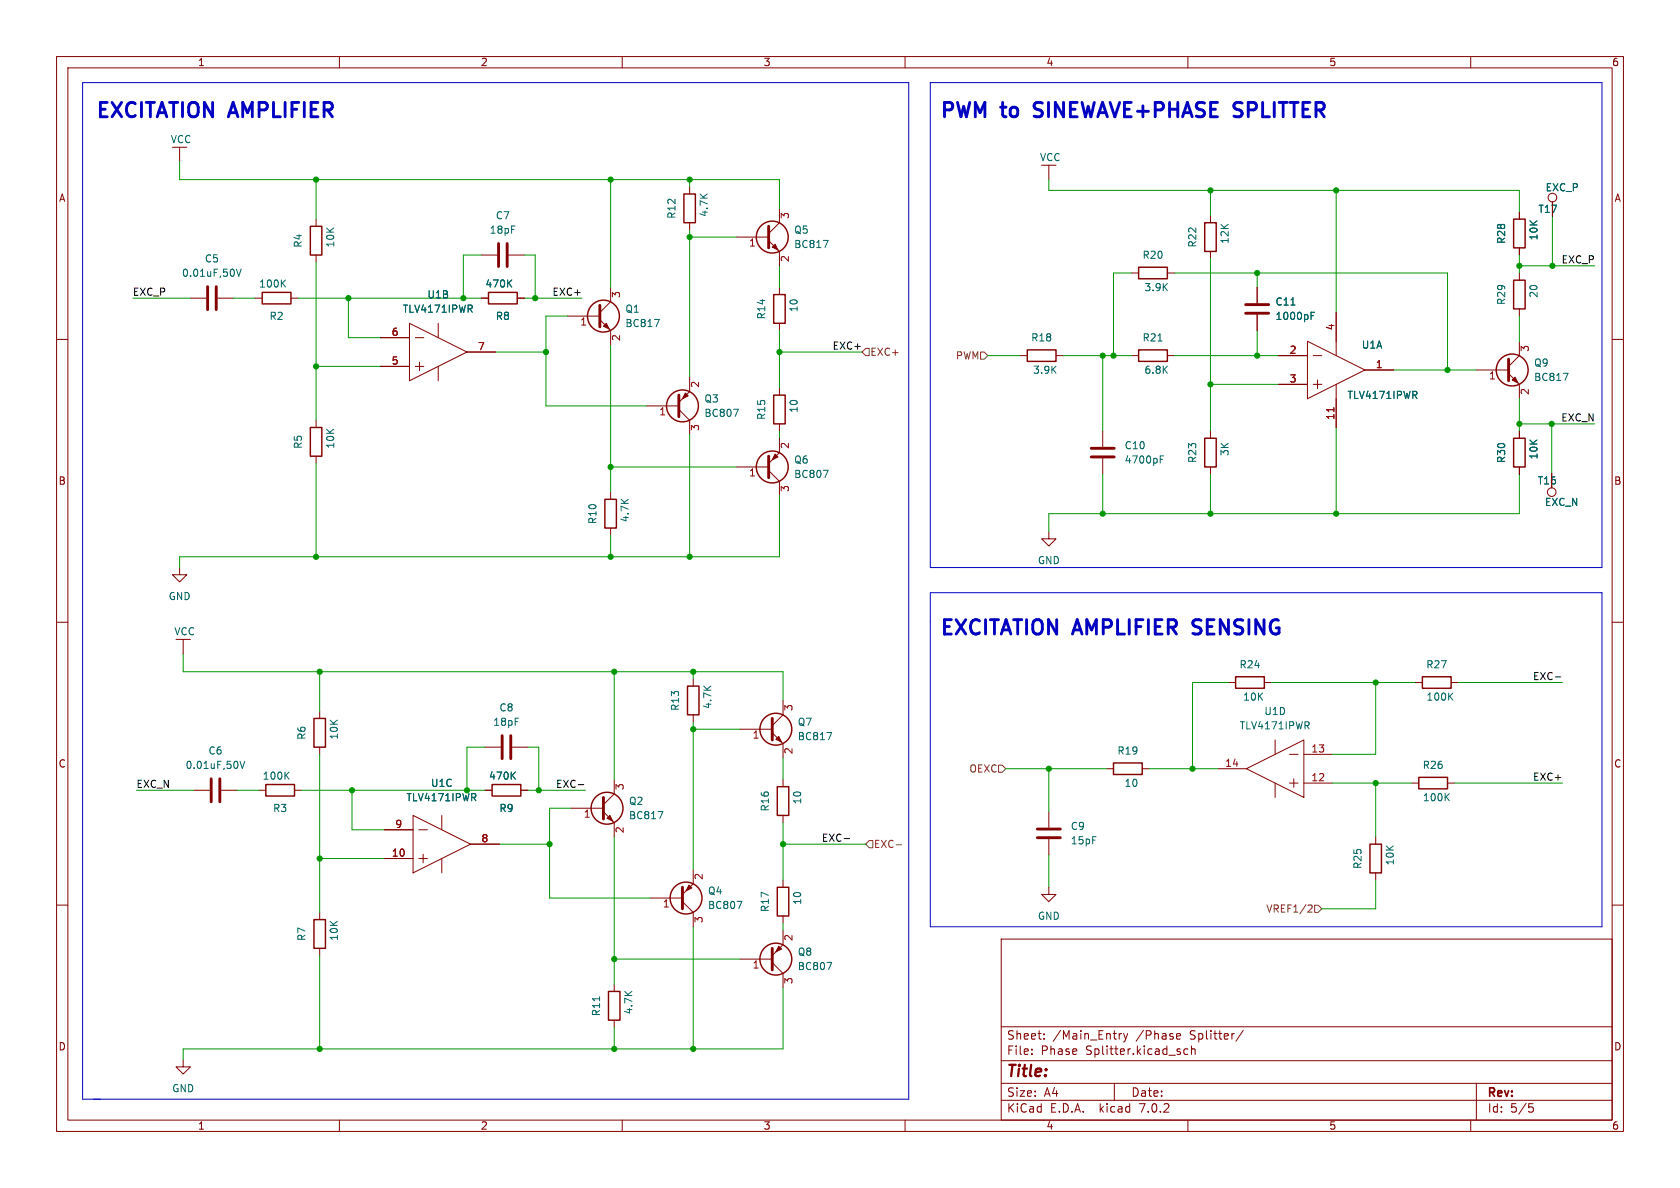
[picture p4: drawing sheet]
<svg xmlns="http://www.w3.org/2000/svg" width="297mm" height="210mm" viewBox="0 0 297 210" stroke-linecap="round" stroke-linejoin="round" font-family="sans-serif">
<g fill="none" stroke="#840000" stroke-width=".18">
<path d="M10 10h277v190h-277zM12 12h273v186h-273zM60 10v2M110 10v2M160 10v2M210 10v2M260 10v2M31.7 26v2.6M55.9 38.7v1.3M121.9 33v1.3M121.9 39.4v1.2M137.8 36.8v2.6l-1.9 1.9"/>
<path d="M185.4 29.2v2.6M214 38.1v1.3M268.6 37.5v1.2M274.4 35.7v2.5M10 60h2M33.7 52.7h2.7M38.5 52.7h2.8M45.1 52.7h1.3M51.4 52.7h1.3M55.9 45.1v1.3M67.3 59.7h5.1M72.4 57.2l10.1 5-10.1 5.1z"/>
<path d="M73.4 59.7h1.5M77.5 57.2v2.5M85.1 52.7h1.3M85.1 45.1h2.8M89.9 45.1h2.8M91.4 52.7h1.3M100.3 55.9h5.7M106 56.5l1.9 1.9v2.6M107.9 50.8v2.5l-1.9 1.9M130.2 41.9h5.7M135.9 42.5l1.9 2v2.5M137.8 50.8v1.3"/>
<path d="M137.8 57.2v1.2M200 48.3h1.3M206.4 48.3h1.2M214 44.5v1.2M222.2 50.8v2.8M222.2 55.6v2.8M236.2 55.2v7.7M268.6 43.8v1.3M268.6 48.3v1.2M268.6 54.6v1.3M285 60h2M55.9 74.3v1.3"/>
<path d="M67.3 64.8h5.1M73.4 64.8h1.5M74.2 64v1.5M77.5 64.8v2.5M82.5 62.2h5.1M114.3 71.8h5.7M120 72.4l1.9 1.9v2.5M121.9 66.7v2.5l-1.9 1.9M137.8 77.5v2.5l-1.9 1.9M137.8 68.6v1.3M137.8 74.9v1.3M180.3 62.9h1.3"/>
<path d="M186.7 62.9h1.3M194.9 76.2v2.8M200 62.9h1.3M206.4 62.9h1.2M214 76.2v1.3M226.1 62.9h5M226.1 67.9h5M231.1 60.3l10.2 5.1-10.2 5.1zM232.2 62.9h1.5M232.2 67.9h1.5M232.9 67.2v1.5M236.2 67.9v7.7"/>
<path d="M241.3 65.4h5.1M261 65.4h5.7M266.7 66l1.9 1.9v2.6M268.6 60.3v2.6l-1.9 1.9M268.6 76.2v1.3M55.9 80.6v1.3M107.9 87v1.3M107.9 93.3v1.3M130.2 82.6h5.7M135.9 83.2l1.9 1.9v2.5M185.4 94v1.3h1.3l-1.3 1.2-1.3-1.2h1.3M194.9 81v2.8"/>
<path d="M214 82.6v1.2M268.6 82.6v1.2M274.3 83.7v2.5M10 110h2M31.7 100.3v1.3h1.3l-1.3 1.3-1.2-1.3h1.2M32.4 113v2.6M285 110h2M34.3 139.7h2.8M39.1 139.7h2.8M45.7 139.7h1.3M52.1 139.7h1.2M56.5 125.7v1.3"/>
<path d="M56.5 132.1v1.3M85.7 139.7h1.3M85.7 132.1h2.8M90.6 132.1h2.7M92.1 139.7h1.2M108.6 137.8v2.5l-1.9 1.9M122.6 120v1.3M122.6 126.4v1.2M130.8 128.9h5.7M136.5 129.5l1.9 1.9v2.6M138.4 123.8v2.6l-1.9 1.9M138.4 137.8v1.3"/>
<path d="M195.6 135.9h1.2M201.9 135.9h1.3M215.3 135.9h5M217.2 120.7h1.2M220.3 135.9l10.2-5.1v10.2zM223.5 120.7h1.3M225.4 130.8v2.6M225.4 138.4v2.6M228 138.4h1.5M228 133.4h1.5M228.7 137.7v1.5M230.5 138.4h5.1"/>
<path d="M230.5 133.4h5.1M249.6 138.4h1.2M250.2 120.7h1.3M255.9 138.4h1.3M256.5 120.7h1.3M10 160h2M67.9 151.8h5.1M67.9 146.7h5.1M73 144.1l10.2 5.1-10.2 5.1zM74 151.8h1.6M74 146.7h1.6M74.8 151v1.5"/>
<path d="M78.1 144.1v2.6M78.1 151.8v2.5M83.2 149.2h5.1M101 142.9h5.7M106.7 143.5l1.9 1.9v2.6M114.9 158.8h5.7M120.6 159.4l2 1.9v2.5M122.6 153.7v2.5l-2 1.9M138.4 144.1v1.3M138.4 155.6v1.2M185.4 156.8v1.3h1.3l-1.3 1.3-1.3-1.3h1.3M185.4 143.5v2.8"/>
<path d="M185.4 148.3v2.8M243.2 148v1.2M243.2 154.3v1.3M285 160h2M56.5 161.3v1.3M56.5 167.6v1.3M108.6 174v1.3M130.8 169.5h5.7M136.5 170.2l1.9 1.9v2.5M138.4 164.5v2.5l-1.9 1.9M138.4 161.9v1.3M177 166h108v32h-108z"/>
<path d="M32.4 187.3v1.3h1.3l-1.3 1.3-1.3-1.3h1.3M60 198v2M108.6 180.3v1.3M110 198v2M160 198v2M177 194.5h108M177 191.5h108M177 187.5h108M177 181.5h108M182.4 186.3v.1M182.4 185.5v.1M184.6 183.6v.1"/>
<path d="M184.6 182.8v.1M197 191.5v3M198.3 182.7l-.3 .1M198.6 182.7l.4 1M199 183.7l-.1 .4-.3 .1M199.4 182.7l-.4 1M208 182.9l.2-.2h.3l.2 .2v.2l-.7 .1M208 183.5l.2 .2 .4-.1M210 198v2M210 185.5l-.4-.1-.3 .3v.4l.1 .2h.6M210.6 185.5l.3-.1 .3 .1 .1 .9M210.6 184.9v1.5"/>
<path d="M219.8 182.1l-1.3 2M260 198v2M261 191.5v6.5M270.3 195.1h.7M270.4 195.7h.4l.3 .3-.2 .5-.5 .1"/>
<circle cx="274.4" cy="34.9" r=".76"/>
<circle cx="274.3" cy="87" r=".76"/>
</g>
<g fill="none" stroke="#840000" stroke-width=".25">
<path d="M120.9 34.3h2v5.1h-2zM213 39.4h2v5.1h-2zM267.6 38.7h2v5.1h-2zM46.4 51.7h5v2h-5zM54.9 40h2v5.1h-2zM86.4 51.7h5v2h-5zM136.8 52.1h2v5.1h-2zM201.3 47.2h5.1v2.1h-5.1zM267.6 49.5h2v5.1h-2zM54.9 75.6h2v5h-2zM136.8 69.9h2v5h-2zM181.6 61.8h5.1v2.1h-5.1z"/>
<path d="M201.3 61.8h5.1v2.1h-5.1zM213 77.5h2v5.1h-2zM267.6 77.5h2v5.1h-2zM106.9 88.3h2.1v5h-2.1zM218.4 119.6h5.1v2.1h-5.1zM251.5 119.6h5v2.1h-5zM47 138.7h5.1v2h-5.1zM55.5 127h2v5.1h-2zM87 138.7h5.1v2h-5.1zM121.5 121.3h2.1v5.1h-2.1zM137.4 139.1h2v5h-2zM196.8 134.9h5.1v2h-5.1z"/>
<path d="M250.8 137.4h5.1v2h-5.1zM137.4 156.8h2v5.1h-2zM242.2 149.2h2v5.1h-2zM55.5 162.6h2v5h-2zM107.6 175.3h2v5h-2z"/>
<circle cx="106.7" cy="55.9" r="2.82"/>
<circle cx="136.5" cy="41.9" r="2.82"/>
<circle cx="120.6" cy="71.8" r="2.82"/>
<circle cx="267.3" cy="65.4" r="2.82"/>
<circle cx="136.5" cy="82.5" r="2.82"/>
<circle cx="137.2" cy="128.9" r="2.82"/>
<circle cx="107.3" cy="142.9" r="2.82"/>
<circle cx="121.3" cy="158.7" r="2.82"/>
<circle cx="137.2" cy="169.5" r="2.82"/>
</g>
<g fill="none" stroke="#840000" stroke-width=".51">
<path d="M36.7 50.7v4M38.2 50.7v4M88.1 43.1v4M89.7 43.1v4M106 54v3.8M135.9 40v3.8M220.2 55.4h4.1M220.2 53.8h4.1M120 69.9v3.8M192.9 79.2h4.1M266.7 63.5v3.8M135.9 80.6v3.9"/>
<path d="M192.9 80.8h4.1M37.3 137.7v4M38.9 137.7v4M88.8 130v4.1M90.3 130v4.1M136.5 127v3.8M106.7 141v3.8M120.6 156.8v3.9M183.4 148.1h4.1M183.4 146.6h4.1M136.5 167.6v3.9"/>
</g>
<g fill="#840000" stroke="#840000" stroke-width=".18">
<path d="M137.7 167.3l.5 .5-1 .5z"/>
<path d="M121.2 69.5l.5 .5-1.1 .5z"/>
<path d="M107.3 144.7l.5-.6 .5 1.1z"/>
<path d="M106.7 57.7l.5-.5 .5 1z"/>
<path d="M136.5 43.7l.5-.5 .5 1z"/>
<path d="M267.3 67.2l.5-.5 .6 1z"/>
<path d="M121.8 156.5l.5 .5-1 .5z"/>
<path d="M137.2 130.7l.5-.5 .5 1z"/>
<path d="M137 80.3l.5 .5-1 .5z"/>
</g>
<g fill="none" stroke="#006464" stroke-width=".18">
<path d="M41.8 47.6l.4 1.2 .4-1.2M115.7 56.5h.8l-.5 1.2M145.5 42.5h.9l-.6 1.3M231.8 55.8h.4M231.8 55.2h.6M129.7 72.3h.8l-.5 1.3M276.4 66h.8l-.5 1.3M145.5 83.1h.9l-.6 1.3M205.1 81.2h.4M205.1 80.6h.6M42.4 134.6l.4 1.2 .5-1.2M146.2 129.5h.8l-.5 1.3"/>
<path d="M116.3 143.5h.9l-.6 1.2M130.3 159.3h.9l-.6 1.3M146.2 170.1h.8l-.5 1.3"/>
</g>
<path d="M235.8 72.1v.7" fill="none" stroke="#a90000" stroke-width=".18"/>
<path d="M153 61.6h.7v1.3h-.7l-.6-.7zM173.4 62.2h.6l.6 .7-.6 .6h-.6zM176.5 135.3h.7l.6 .6-.6 .6h-.7zM153.7 148.6h.6v1.3h-.6l-.7-.7zM158.4 149.3h1M231.4 160h.5l.1 .3-.8 .9h.8M232.4 160h.6l.7 .7-.7 .6h-.6z" fill="none" stroke="#725600" stroke-width=".18"/>
<path d="M275 119.7h.9M102.2 138.7h1M149.2 148.2h1" fill="none" stroke="#0f0f0f" stroke-width=".18"/>
<path d="M219.2 18.1h-.6a.62 .62 0 0 0-.5 .6 .62 .62 0 0 0 .5 .6l.5 .1M218.1 20.5l1 .1" fill="none" stroke="#0000c2" stroke-width=".51"/>
<path d="M14.6 14.6h146.1v179.7h-146.1zM164.5 14.6h118.7v85.7h-118.7zM164.5 104.8h118.7v59h-118.7z" fill="none" stroke="#0000c2" stroke-width=".18"/>
<g fill="none" stroke="#009600" stroke-width=".18">
<path d="M31.7 28.6v3.2h106.1v5M55.9 31.8v6.9M107.9 31.8v19M121.9 31.8v1.2M185.4 31.8v1.9h83.2v3.8M214 33.7v4.4M236.2 33.7v21.5M274.4 38.2v8.8M23.5 52.7h10.2M41.3 52.7h3.8M52.7 52.7h32.4M55.9 46.4v27.9"/>
<path d="M61.6 52.7v7h5.7M85.1 45.1h-3.2v7.6M92.7 52.7h10.2M92.7 45.1h1.9v7.6M100.3 55.9h-3.8v15.9h17.8M121.9 40.6v26.1M121.9 41.9h8.3M137.8 47v3.8M137.8 58.4v10.2M200 48.3h-3.2v14.6M207.6 48.3h48.3v17.1M214 45.7v30.5"/>
<path d="M222.2 48.3v2.5M222.2 58.4v4.5M268.6 45.1v3.2M268.6 55.9v4.4M268.6 47h13.3M55.9 64.8h11.4M87.6 62.2h8.9M107.9 61v26M121.9 76.8v21.6M137.8 62.2h14.6M137.8 76.2v1.3M174.6 62.9h5.7"/>
<path d="M188 62.9h12M194.9 62.9v13.3M207.6 62.9h18.5M214 67.9h12.1M236.2 75.6v15.2M246.4 65.4h14.6M268.6 70.5v5.7M268.6 74.9h13.3M274.3 74.9v8.8M55.9 81.9v16.5M107.9 82.6h22.3M107.9 94.6v3.8"/>
<path d="M137.8 87.6v10.8h-106.1v1.9M194.9 83.8v7M214 83.8v7M268.6 83.8v7h-83.2v3.2M32.4 115.6v3.1h106v5.1M56.5 118.7v7M108.6 118.7v19.1M122.6 118.7v1.3M24.1 139.7h10.2M41.9 139.7h3.8M53.3 139.7h32.4M56.5 133.4v27.9"/>
<path d="M62.2 139.7v7h5.7M85.7 132.1h-3.2v7.6M93.3 132.1h1.9v7.6M93.3 139.7h10.2M122.6 127.6v26.1M122.6 128.9h8.2M138.4 134v3.8M177.8 135.9h17.8M185.4 135.9v7.6M203.2 135.9h12.1M217.2 120.7h-6.4v15.2M224.8 120.7h25.4"/>
<path d="M235.6 138.4h14M243.2 120.7v12.7h-7.6M243.2 138.4v9.6M257.2 138.4h19M257.8 120.7h18.4M56.5 151.8h11.4M88.3 149.2h8.9M101 142.9h-3.8v15.9h17.7M108.6 148v26M138.4 149.2h14.6M138.4 145.4v10.2M185.4 151.1v5.7"/>
<path d="M243.2 155.6v5.1h-9.5M56.5 168.9v16.5M108.6 169.5h22.2M122.6 163.8v21.6M138.4 174.6v10.8h-106v1.9M138.4 163.2v1.3M108.6 181.6v3.8"/>
</g>
<g fill="#009600" stroke="#009600" stroke-width=".18">
<circle cx="108.6" cy="118.7" r=".46"/>
<circle cx="122.6" cy="118.7" r=".46"/>
<circle cx="122.6" cy="128.9" r=".46"/>
<circle cx="138.4" cy="149.2" r=".46"/>
<circle cx="108.6" cy="169.5" r=".46"/>
<circle cx="97.2" cy="149.2" r=".46"/>
<circle cx="107.9" cy="31.8" r=".46"/>
<circle cx="121.9" cy="31.8" r=".46"/>
<circle cx="55.9" cy="31.8" r=".46"/>
<circle cx="81.9" cy="52.7" r=".46"/>
<circle cx="121.9" cy="41.9" r=".46"/>
<circle cx="61.6" cy="52.7" r=".46"/>
<circle cx="56.5" cy="118.7" r=".46"/>
<circle cx="56.5" cy="151.8" r=".46"/>
<circle cx="56.5" cy="185.4" r=".46"/>
<circle cx="82.5" cy="139.7" r=".46"/>
<circle cx="62.2" cy="139.7" r=".46"/>
<circle cx="94.6" cy="52.7" r=".46"/>
<circle cx="96.5" cy="62.2" r=".46"/>
<circle cx="55.9" cy="98.4" r=".46"/>
<circle cx="55.9" cy="64.8" r=".46"/>
<circle cx="108.6" cy="185.4" r=".46"/>
<circle cx="122.6" cy="185.4" r=".46"/>
<circle cx="95.2" cy="139.7" r=".46"/>
<circle cx="214" cy="67.9" r=".46"/>
<circle cx="222.2" cy="62.9" r=".46"/>
<circle cx="214" cy="90.8" r=".46"/>
<circle cx="194.9" cy="90.8" r=".46"/>
<circle cx="236.2" cy="33.7" r=".46"/>
<circle cx="214" cy="33.7" r=".46"/>
<circle cx="222.2" cy="48.3" r=".46"/>
<circle cx="210.8" cy="135.9" r=".46"/>
<circle cx="185.4" cy="135.9" r=".46"/>
<circle cx="243.2" cy="138.4" r=".46"/>
<circle cx="236.2" cy="90.8" r=".46"/>
<circle cx="243.2" cy="120.7" r=".46"/>
<circle cx="107.9" cy="82.6" r=".46"/>
<circle cx="107.9" cy="98.4" r=".46"/>
<circle cx="121.9" cy="98.4" r=".46"/>
<circle cx="137.8" cy="62.2" r=".46"/>
<circle cx="255.9" cy="65.4" r=".46"/>
<circle cx="274.4" cy="47" r=".46"/>
<circle cx="268.6" cy="74.9" r=".46"/>
<circle cx="274.3" cy="74.9" r=".46"/>
<circle cx="268.6" cy="47" r=".46"/>
<circle cx="196.8" cy="62.9" r=".46"/>
<circle cx="194.9" cy="62.9" r=".46"/>
</g>
<g font-size="3.5" fill="#0000c2">
<text x="17.1" y="21">EXCITATION AMPLIFIER</text>
<text x="166.4" y="21">PWM to</text>
<text x="183.9" y="21">SINEWAVE+PHASE</text>
<text x="219.9" y="21">SPLITTER</text>
<text x="166.4" y="112.4">EXCITATION AMPLIFIER</text>
<text x="211.9" y="112.4">SENSING</text>
</g>
<text font-size="2.8" fill="#840000" x="178" y="190.8">Title:</text>
<g font-size="2.1" fill="#840000">
<text x="178" y="183.9">Sheet:</text>
<text x="186.2" y="183.9">/Main_Entry</text>
<text x="200.9" y="183.9">/Phase</text>
<text x="210.4" y="183.9">Splitter/</text>
<text x="178" y="186.6">File:</text>
<text x="184" y="186.6">Phase</text>
<text x="191.9" y="186.6">Splitter.kicad_sch</text>
<text x="178" y="196.8">KiCad</text>
<text x="178" y="194">Size:</text>
<text x="184.6" y="194">A4</text>
<text x="185.7" y="196.8">E.D.A.</text>
<text x="194.4" y="196.8">kicad</text>
<text x="200" y="194">Date:</text>
<text x="201.5" y="196.8">7.0.2</text>
<text x="263" y="194.2">Rev:</text>
<text x="263" y="196.8">Id:</text>
<text x="267" y="196.8">5/5</text>
</g>
<g font-size="1.8" fill="#840000">
<text x="35" y="11.8">1</text>
<text x="85" y="11.8">2</text>
<text x="135" y="11.8">3</text>
<text x="185" y="11.8">4</text>
<text x="235" y="11.8">5</text>
<text x="285" y="11.8">6</text>
<text x="10.4" y="35.8">A</text>
<text x="285.4" y="35.8">A</text>
<text x="10.3" y="85.8">B</text>
<text x="285.3" y="85.8">B</text>
<text x="10.3" y="135.8">C</text>
<text x="285.3" y="135.8">C</text>
<text x="10.3" y="185.8">D</text>
<text x="285.3" y="185.8">D</text>
<text x="35" y="199.8">1</text>
<text x="85" y="199.8">2</text>
<text x="135" y="199.8">3</text>
<text x="185" y="199.8">4</text>
<text x="235" y="199.8">5</text>
<text x="285" y="199.8">6</text>
</g>
<g font-size="1.8" fill="#006464">
<text x="30.1" y="25.5">VCC</text>
<text x="183.8" y="28.6">VCC</text>
<text x="273.2" y="34">EXC_P</text>
<text x="86.5" y="41.5">18pF</text>
<text x="87.6" y="38.9">C7</text>
<text x="119.6" y="38.7" transform="rotate(-90 119.6 38.7)">R12</text>
<text x="125.3" y="38.4" transform="rotate(-90 125.3 38.4)">4.7K</text>
<text x="140.3" y="41.5">Q5</text>
<text x="271.9" y="37.8">T17</text>
<text x="36.2" y="46.5">C5</text>
<text x="53.5" y="43.8" transform="rotate(-90 53.5 43.8)">R4</text>
<text x="59.2" y="43.8" transform="rotate(-90 59.2 43.8)">10K</text>
<text x="140.3" y="44">BC817</text>
<text x="201.9" y="45.9">R20</text>
<text x="211.6" y="43.8" transform="rotate(-90 211.6 43.8)">R22</text>
<text x="217.4" y="43.2" transform="rotate(-90 217.4 43.2)">12K</text>
<text x="266.3" y="43.2" transform="rotate(-90 266.3 43.2)">R28</text>
<text x="272" y="42.5" transform="rotate(-90 272 42.5)">10K</text>
<text x="32.1" y="49.1">0.01uF,50V</text>
<text x="45.7" y="51">100K</text>
<text x="75.5" y="52.9">U1B</text>
<text x="85.8" y="51">470K</text>
<text x="202.3" y="51.6">3.9K</text>
<text x="266.3" y="54" transform="rotate(-90 266.3 54)">R29</text>
<text x="272" y="52.7" transform="rotate(-90 272 52.7)">20</text>
<text x="47.6" y="56.7">R2</text>
<text x="71.1" y="55.4">TLV4171IPWR</text>
<text x="87.6" y="56.7">R8</text>
<text x="110.5" y="55.4">Q1</text>
<text x="110.5" y="58">BC817</text>
<text x="135.4" y="56.5" transform="rotate(-90 135.4 56.5)">R14</text>
<text x="141.2" y="55.2" transform="rotate(-90 141.2 55.2)">10</text>
<text x="225.4" y="54.2">C11</text>
<text x="225.4" y="56.7">1000pF</text>
<text x="182.2" y="60.5">R18</text>
<text x="201.9" y="60.5">R21</text>
<text x="240.7" y="61.8">U1A</text>
<text x="271.2" y="65">Q9</text>
<text x="124.5" y="71.3">Q3</text>
<text x="182.6" y="66.2">3.9K</text>
<text x="202.3" y="66.2">6.8K</text>
<text x="238.2" y="70.7">TLV4171IPWR</text>
<text x="271.2" y="67.5">BC817</text>
<text x="124.5" y="73.9">BC807</text>
<text x="135.4" y="74.3" transform="rotate(-90 135.4 74.3)">R15</text>
<text x="141.2" y="73" transform="rotate(-90 141.2 73)">10</text>
<text x="53.5" y="79.4" transform="rotate(-90 53.5 79.4)">R5</text>
<text x="59.2" y="79.4" transform="rotate(-90 59.2 79.4)">10K</text>
<text x="140.3" y="82.1">Q6</text>
<text x="198.8" y="79.6">C10</text>
<text x="198.8" y="82.1">4700pF</text>
<text x="211.6" y="81.9" transform="rotate(-90 211.6 81.9)">R23</text>
<text x="217.4" y="80.7" transform="rotate(-90 217.4 80.7)">3K</text>
<text x="266.3" y="81.9" transform="rotate(-90 266.3 81.9)">R30</text>
<text x="272" y="81.3" transform="rotate(-90 272 81.3)">10K</text>
<text x="140.3" y="84.6">BC807</text>
<text x="271.8" y="85.8">T16</text>
<text x="273.1" y="89.6">EXC_N</text>
<text x="105.6" y="92.7" transform="rotate(-90 105.6 92.7)">R10</text>
<text x="111.3" y="92.4" transform="rotate(-90 111.3 92.4)">4.7K</text>
<text x="183.4" y="99.9">GND</text>
<text x="29.8" y="106.2">GND</text>
<text x="30.8" y="112.5">VCC</text>
<text x="219.1" y="118.3">R24</text>
<text x="252.1" y="118.3">R27</text>
<text x="88.2" y="125.9">C8</text>
<text x="120.2" y="125.7" transform="rotate(-90 120.2 125.7)">R13</text>
<text x="125.9" y="125.4" transform="rotate(-90 125.9 125.4)">4.7K</text>
<text x="219.7" y="124">10K</text>
<text x="252.1" y="124">100K</text>
<text x="54.2" y="130.8" transform="rotate(-90 54.2 130.8)">R6</text>
<text x="59.9" y="130.8" transform="rotate(-90 59.9 130.8)">10K</text>
<text x="87.1" y="128.5">18pF</text>
<text x="141" y="128.5">Q7</text>
<text x="141" y="131">BC817</text>
<text x="219.1" y="129.1">TLV4171IPWR</text>
<text x="223.5" y="126.6">U1D</text>
<text x="32.7" y="136.1">0.01uF,50V</text>
<text x="36.8" y="133.5">C6</text>
<text x="46.4" y="138">100K</text>
<text x="86.4" y="138">470K</text>
<text x="197.5" y="133.5">R19</text>
<text x="251.5" y="136.1">R26</text>
<text x="48.2" y="143.7">R3</text>
<text x="71.8" y="141.8">TLV4171IPWR</text>
<text x="76.1" y="139.3">U1C</text>
<text x="88.2" y="143.7">R9</text>
<text x="111.1" y="142.4">Q2</text>
<text x="136.1" y="143.5" transform="rotate(-90 136.1 143.5)">R16</text>
<text x="141.8" y="142.2" transform="rotate(-90 141.8 142.2)">10</text>
<text x="198.8" y="139.3">10</text>
<text x="251.5" y="141.8">100K</text>
<text x="111.1" y="145">BC817</text>
<text x="189.2" y="146.9">C9</text>
<text x="189.2" y="149.4">15pF</text>
<text x="240.9" y="153.7" transform="rotate(-90 240.9 153.7)">R25</text>
<text x="246.6" y="153" transform="rotate(-90 246.6 153)">10K</text>
<text x="125.1" y="158.3">Q4</text>
<text x="125.1" y="160.8">BC807</text>
<text x="136.1" y="161.3" transform="rotate(-90 136.1 161.3)">R17</text>
<text x="141.8" y="160" transform="rotate(-90 141.8 160)">10</text>
<text x="54.2" y="166.4" transform="rotate(-90 54.2 166.4)">R7</text>
<text x="59.9" y="166.4" transform="rotate(-90 59.9 166.4)">10K</text>
<text x="183.4" y="162.8">GND</text>
<text x="141" y="169.1">Q8</text>
<text x="141" y="171.6">BC807</text>
<text x="106.2" y="179.7" transform="rotate(-90 106.2 179.7)">R11</text>
<text x="112" y="179.4" transform="rotate(-90 112 179.4)">4.7K</text>
<text x="30.4" y="193.2">GND</text>
</g>
<g font-size="1.8" fill="#a90000">
<text x="139.7" y="38.8" transform="rotate(-90 139.7 38.8)">3</text>
<text x="132.4" y="43.8">1</text>
<text x="139.7" y="46.4" transform="rotate(-90 139.7 46.4)">2</text>
<text x="109.9" y="52.7" transform="rotate(-90 109.9 52.7)">3</text>
<text x="69.2" y="59.4">6</text>
<text x="102.5" y="57.8">1</text>
<text x="236" y="58.5" transform="rotate(-90 236 58.5)">4</text>
<text x="69.2" y="64.5">5</text>
<text x="84.4" y="62">7</text>
<text x="109.9" y="60.4" transform="rotate(-90 109.9 60.4)">2</text>
<text x="227.9" y="62.6">2</text>
<text x="243.2" y="65.2">1</text>
<text x="270.5" y="62.3" transform="rotate(-90 270.5 62.3)">3</text>
<text x="123.8" y="68.6" transform="rotate(-90 123.8 68.6)">2</text>
<text x="227.9" y="67.7">3</text>
<text x="263.2" y="67.3">1</text>
<text x="270.5" y="69.9" transform="rotate(-90 270.5 69.9)">2</text>
<text x="116.5" y="73.7">1</text>
<text x="123.8" y="76.2" transform="rotate(-90 123.8 76.2)">3</text>
<text x="236" y="74.3" transform="rotate(-90 236 74.3)">11</text>
<text x="139.7" y="79.4" transform="rotate(-90 139.7 79.4)">2</text>
<text x="132.4" y="84.5">1</text>
<text x="139.7" y="87" transform="rotate(-90 139.7 87)">3</text>
<text x="140.3" y="125.8" transform="rotate(-90 140.3 125.8)">3</text>
<text x="133" y="130.8">1</text>
<text x="140.3" y="133.4" transform="rotate(-90 140.3 133.4)">2</text>
<text x="216.5" y="135.6">14</text>
<text x="231.8" y="133.1">13</text>
<text x="110.5" y="139.7" transform="rotate(-90 110.5 139.7)">3</text>
<text x="231.8" y="138.2">12</text>
<text x="69.8" y="146.4">9</text>
<text x="85.1" y="149">8</text>
<text x="103.2" y="144.8">1</text>
<text x="110.5" y="147.4" transform="rotate(-90 110.5 147.4)">2</text>
<text x="69.2" y="151.5">10</text>
<text x="124.5" y="155.6" transform="rotate(-90 124.5 155.6)">2</text>
<text x="117.1" y="160.7">1</text>
<text x="124.5" y="163.2" transform="rotate(-90 124.5 163.2)">3</text>
<text x="140.3" y="166.4" transform="rotate(-90 140.3 166.4)">2</text>
<text x="133" y="171.5">1</text>
<text x="140.3" y="174" transform="rotate(-90 140.3 174)">3</text>
</g>
<g font-size="1.8" fill="#0f0f0f">
<text x="275.9" y="46.6">EXC_P</text>
<text x="23.5" y="52.4">EXC_P</text>
<text x="97.5" y="52.4">EXC+</text>
<text x="147.1" y="61.9">EXC+</text>
<text x="275.9" y="74.6">EXC_N</text>
<text x="270.9" y="120.3">EXC-</text>
<text x="24.1" y="139.4">EXC_N</text>
<text x="98.2" y="139.4">EXC-</text>
<text x="270.9" y="138.1">EXC+</text>
<text x="145.2" y="148.9">EXC-</text>
</g>
<g font-size="1.8" fill="#725600">
<text x="153.9" y="63.1">EXC+</text>
<text x="168.9" y="63.7">PWM</text>
<text x="171.3" y="136.7">OEXC</text>
<text x="154.5" y="150.1">EXC-</text>
<text x="223.7" y="161.5">VREF1/2</text>
</g>
</svg>
